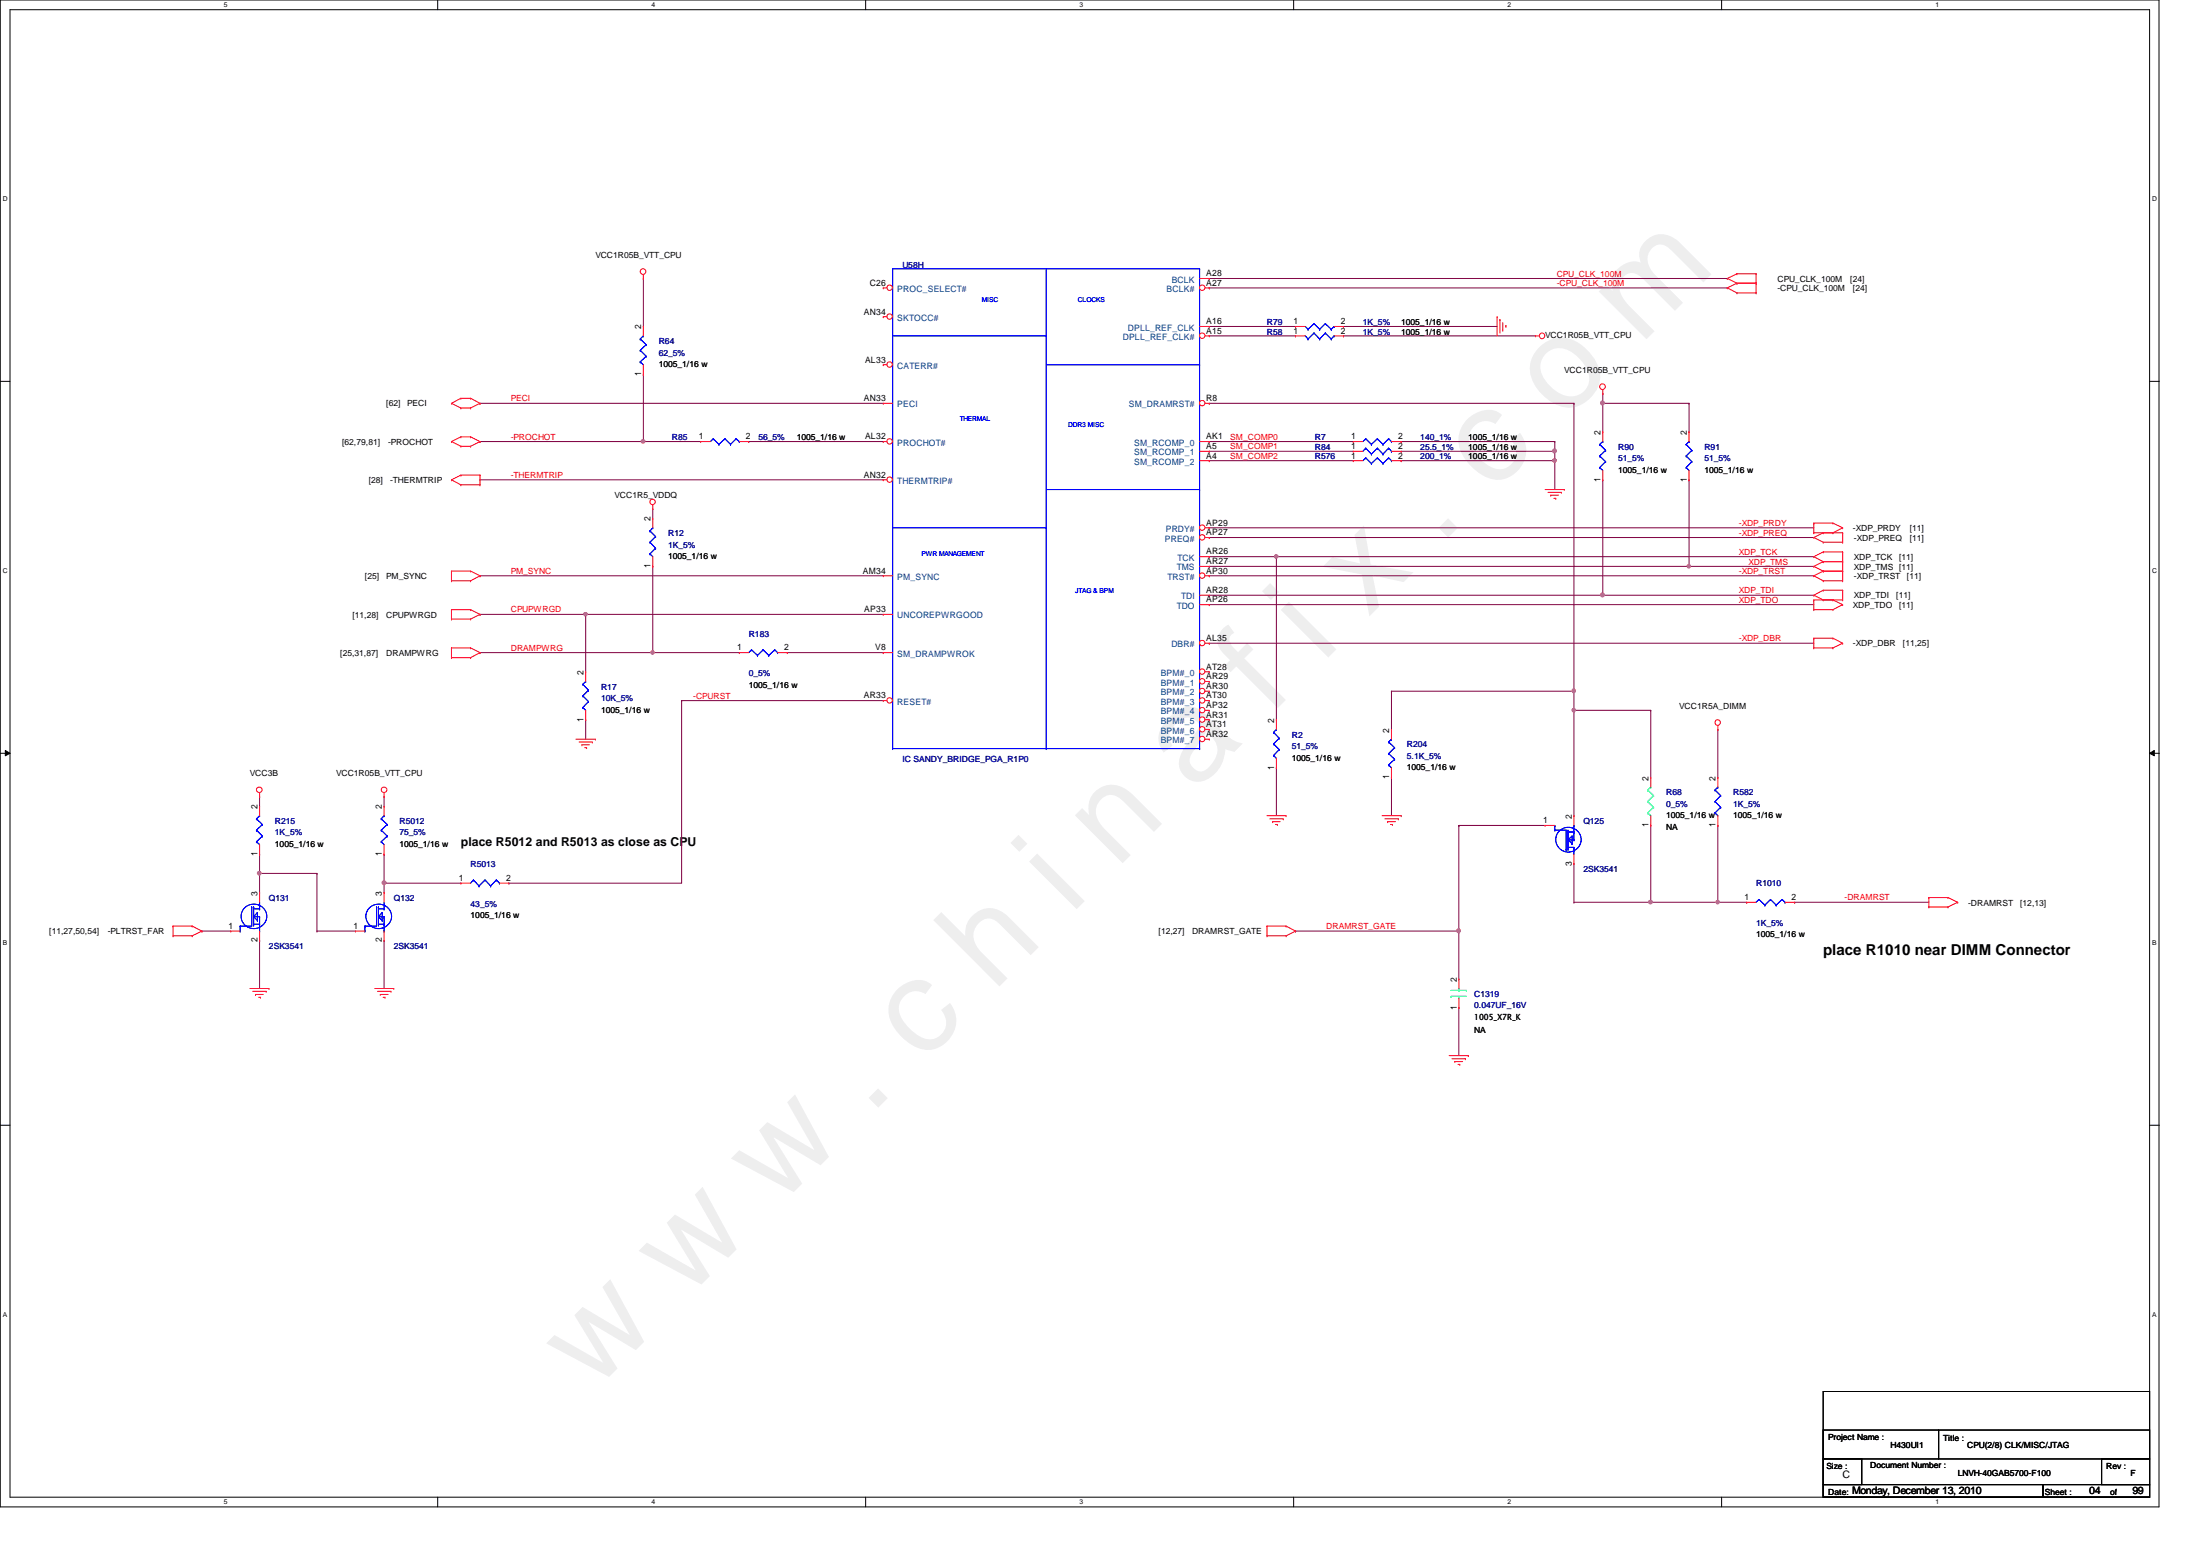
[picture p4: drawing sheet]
<svg xmlns="http://www.w3.org/2000/svg" width="297mm" height="210mm" viewBox="0 0 297 210" stroke-linecap="round" stroke-linejoin="round" font-family="sans-serif">
<path d="M0 0h291.5v203.4h-291.5zM1.4 1.3h288.8v200.8h-288.8z" fill="none" stroke="#000" stroke-width=".14"/>
<g fill="#fff">
<path d="M30.2 .2h.5v1h-.5z"/>
<path d="M30.2 202.3h.5v1h-.5z"/>
</g>
<path d="M59.1 0v1.3M59.1 202.1v1.3" fill="none" stroke="#000" stroke-width=".14"/>
<g fill="#fff">
<path d="M88 .2h.5v1h-.5z"/>
<path d="M88 202.3h.5v1h-.5z"/>
</g>
<path d="M116.9 0v1.3M116.9 202.1v1.3" fill="none" stroke="#000" stroke-width=".14"/>
<g fill="#fff">
<path d="M145.8 .2h.5v1h-.5z"/>
<path d="M145.8 202.3h.5v1h-.5z"/>
</g>
<path d="M174.7 0v1.3M174.7 202.1v1.3" fill="none" stroke="#000" stroke-width=".14"/>
<g fill="#fff">
<path d="M203.5 .2h.5v1h-.5z"/>
<path d="M203.5 202.3h.5v1h-.5z"/>
</g>
<path d="M232.4 0v1.3M232.4 202.1v1.3" fill="none" stroke="#000" stroke-width=".14"/>
<g fill="#fff">
<path d="M261.3 .2h.5v1h-.5z"/>
<path d="M261.3 202.3h.5v1h-.5z"/>
<path d="M.4 26.4h.6v1h-.6z"/>
<path d="M290.6 26.4h.6v1h-.6z"/>
<path d="M.4 76.5h.6v1.1h-.6z"/>
<path d="M290.6 76.5h.6v1.1h-.6z"/>
</g>
<path d="M0 51.5h1.4M290.2 51.5h1.3" fill="none" stroke="#000" stroke-width=".14"/>
<g fill="#fff">
<path d="M.4 126.7h.6v1.1h-.6z"/>
<path d="M290.6 126.7h.6v1.1h-.6z"/>
</g>
<path d="M0 101.7h1.4M.7 101.3l.7 .4-.7 .3zM290.2 101.7l.7-.4v.7zM290.2 101.7h1.3" fill="none" stroke="#000" stroke-width=".14"/>
<path d="M.7 101.3l.7 .4-.7 .3zM290.2 101.7l.7-.4v.7z" fill="#000"/>
<g fill="#fff">
<path d="M.4 177h.5v1h-.5z"/>
<path d="M290.6 177h.5v1h-.5z"/>
</g>
<path d="M0 151.9h1.4M290.2 151.9h1.3" fill="none" stroke="#000" stroke-width=".14"/>
<g fill="none" stroke="#800040" stroke-width=".14">
<path d="M163.3 37.6h69.9M163.3 38.9h69.9M64.8 54.4h.1M64.8 59.6h.1M64.8 54.4h54.4M64.8 59.6h22.1M163.3 54.4h49.2v38.9M64.8 77.7h.1M64.8 64.8h.1M64.8 77.7h54.4M64.8 64.8h54.4M163.3 71.2h81.6"/>
<path d="M163.3 72.6h81.6M163.3 76.5h81.6M163.3 77.7h81.6M172.3 75.1h72.6M64.8 88.1h.1M64.8 82.9h.1M64.8 82.9h54.4M64.8 88.1h23.3M163.3 80.3h81.6M163.3 81.6h81.6M163.3 86.8h81.6M51.9 119.2h.1"/>
<path d="M51.9 119.2v1.3M51.9 127h.1M51.9 127v6.4"/>
</g>
<circle cx="51.9" cy="119.2" r=".26" fill="#f0f"/>
<circle cx="51.9" cy="119.2" r=".26" fill="none" stroke="#f0f" stroke-width=".14"/>
<g fill="none" stroke="#800040" stroke-width=".14">
<path d="M35 117.9h.1M35 107.5h.1M35 107.5v1.3M35 117.9v2.6M35 117.9h7.8M42.8 117.9h.1M42.8 117.9v7.8M51.9 107.5h.1M51.9 119.2h.1M51.9 115.3h.1M51.9 107.5v1.3M51.9 115.3v3.9"/>
<path d="M51.9 119.2h10.3M35 127h.1M35 127v6.4M42.8 125.7h.1M42.8 125.7h5.2"/>
</g>
<circle cx="35" cy="117.9" r=".25" fill="#f0f"/>
<circle cx="35" cy="117.9" r=".25" fill="none" stroke="#f0f" stroke-width=".14"/>
<path d="M35 115.3h.1M35 115.3v2.6M27.3 125.7h.1M27.3 125.7h3.9M242.3 121.8h.1M242.3 121.8h18.1" fill="none" stroke="#800040" stroke-width=".14"/>
<g fill="none" stroke="#f00" stroke-width=".14">
<path d="M61 54.4h.1M61 59.6h.1M61 54.4l1.2 .7M61 59.6l1.2 .6M62.2 53.8h.1M62.2 55.1h.1M62.2 59h.1M62.2 53.8h1.3M62.2 53.8l-1.2 .6M62.2 55.1h1.3M62.2 59h1.3M62.2 59l-1.2 .6"/>
<path d="M63.5 53.8h.1M63.5 55.1h.1M63.5 59h.1M63.5 53.8l1.3 .6M63.5 59l1.3 .6M64.8 54.4h.1M64.8 59.6h.1M64.8 54.4l-1.3 .7M64.8 59.6l-1.3 .6M61 77.1h.1M61 78.4h.1M61 64.8h.1"/>
<path d="M61 77.1h2.5M61 78.4h2.5M61 77.1v1.3M61 64.8l1.2 .6M62.2 60.2h.1M62.2 64.1h.1M62.2 65.4h.1M62.2 60.2h1.3M62.2 64.1l-1.2 .7M62.2 64.1h2.6M62.2 65.4h2.6M63.5 77.1h.1"/>
<path d="M63.5 78.4h.1M63.5 60.2h.1M63.5 77.1l1.3 .6M64.8 77.7h.1M64.8 64.1h.1M64.8 65.4h.1M64.8 77.7l-1.3 .7M64.8 64.1v1.3M244.9 70.6h.1M244.9 71.9h.1M244.9 72.6h.1M244.9 75.1h.1"/>
<path d="M244.9 76.5h.1M244.9 77.7h.1M244.9 70.6h2.6M244.9 70.6v1.3M244.9 71.9h3.9M244.9 72.6l1.3 .6M244.9 75.1l1.3 .7M244.9 76.5l1.3 .6M244.9 77.7l1.3 .7M246.2 71.9h.1M246.2 73.2h.1M246.2 74.5h.1"/>
<path d="M246.2 75.8h.1M246.2 77.1h.1M246.2 78.4h.1M246.2 79.7h.1M246.2 71.9l-1.3 .7M246.2 73.2h2.6M246.2 74.5l-1.3 .6M246.2 74.5h2.6M246.2 75.8h2.6M246.2 75.8l-1.3 .7M246.2 77.1h2.6M246.2 77.1l-1.3 .6"/>
<path d="M246.2 78.4h2.6M246.2 79.7l-1.3 .6M246.2 79.7h2.6M247.5 70.6h.1M247.5 71.9h.1M247.5 70.6l1.3 .6M248.8 71.2h.1M248.8 71.9h.1M248.8 73.2h.1M248.8 74.5h.1M248.8 75.8h.1M248.8 77.1h.1"/>
<path d="M248.8 78.4h.1M248.8 79.7h.1M248.8 71.2l-1.3 .7M248.8 71.9v1.3M248.8 74.5v3.9M248.8 79.7v1.3M61 87.5h.1M61 88.8h.1M61 82.3h.1M61 83.6h.1M61 82.3h2.5M61 87.5h2.5"/>
<path d="M61 82.3v1.3M61 87.5v1.3M61 88.8h2.5M61 83.6h2.5M63.5 87.5h.1M63.5 88.8h.1M63.5 82.3h.1M63.5 83.6h.1M63.5 87.5l1.3 .6M63.5 82.3l1.3 .6M64.8 88.1h.1M64.8 82.9h.1"/>
<path d="M64.8 88.1l-1.3 .7M64.8 82.9l-1.3 .7M244.9 80.3h.1M244.9 81h.1M244.9 82.3h.1M244.9 86.1h.1M244.9 87.5h.1M244.9 81v1.3M244.9 86.1v1.4M244.9 81h3.9M244.9 80.3l1.3 .7M244.9 82.3h2.6"/>
<path d="M244.9 87.5h2.6M244.9 86.1h2.6M246.2 81h.1M247.5 81h.1M247.5 82.3h.1M247.5 86.1h.1M247.5 87.5h.1M247.5 81l1.3 .6M247.5 86.1l1.3 .7M248.8 81h.1M248.8 81.6h.1M248.8 86.8h.1"/>
<path d="M248.8 81.6l-1.3 .7M248.8 86.8l-1.3 .7M35 107.5h.1M35 115.3h.1M35 108.8h.1M35 107v.5M35 108.8v1.3M35 114v1.3M51.9 107.5h.1M51.9 115.3h.1M51.9 108.8h.1M51.9 107v.5"/>
<path d="M51.9 108.8v1.3M51.9 114v1.3M62.2 119.2h.1M62.2 119.2h1.3M67.4 119.2h1.3M23.4 125h.1M23.4 126.3h.1M23.4 125h2.5M23.4 125v1.3M23.4 126.3h2.5M25.9 125h.1M25.9 126.3h.1"/>
<path d="M25.9 125l1.4 .7M27.3 125.7h.1M27.3 125.7l-1.4 .6M31.2 125.7h.1M31.2 125.7h1.2M33.7 133.4h2.6M34.1 133.8h1.8M34.5 134.2h.1M34.5 134.2h1.1M34.9 134.6h.3M35 120.5h.1M35 127h.1"/>
<path d="M35 120.5v1.3M35 125.7v1.3M35.2 134.6h.1M35.9 133.8h.1M36.3 133.4h.1M48 125.7h.1M48 125.7h1.3M50.6 133.4h2.6M51 133.8h1.8M51.3 134.2h.1M51.3 134.2h1.1M51.7 134.6h.3"/>
<path d="M51.9 120.5h.1M51.9 127h.1M51.9 120.5v1.3M51.9 125.7v1.3M52 134.6h.1M52.8 133.8h.1M53.2 133.4h.1M241 121.8h1.3M242.3 121.8h.1M260.4 121.2h.1M260.4 122.4h.1M260.4 121.2h2.6"/>
<path d="M260.4 121.2v1.2M260.4 122.4h2.6M263 121.2h.1M263 122.4h.1M263 121.2l1.3 .6M264.3 121.8h.1M264.3 121.8l-1.3 .6"/>
<circle cx="35" cy="106.6" r=".37"/>
<circle cx="51.9" cy="106.6" r=".37"/>
</g>
<path d="M246.2 196.9h5.2v3.5h-5.2zM246.2 193h15.5v3.9h-15.5zM246.2 187.8h44v14.3h-44zM261.7 193h28.5v3.9h-28.5zM283.8 196.9h6.4v3.5h-6.4zM246.2 200.4h29.6v1.7h-29.6zM275.8 200.4h14.4v1.7h-14.4z" fill="none" stroke="#000" stroke-width=".14"/>
<g fill="none" stroke="#00f" stroke-width=".14">
<path d="M120.5 36.3h41.5v64.7h-41.5zM141.3 36.3v64.7M34.6 113.6h.1M34.6 112.1h.1M34.6 110.5h.1M34.6 113.6l.4 .4M34.6 112.1l.8 .8M34.6 110.5l.8 .8M35 110.1h.1M35 110.1l-.4 .4M35.4 112.9h.1M35.4 111.3h.1"/>
<path d="M35.4 112.9l-.8 .7M35.4 111.3l-.8 .8M51.5 113.6h.1M51.5 112.1h.1M51.5 110.5h.1M51.5 113.6l.4 .4M51.5 112.1l.8 .8M51.5 110.5l.8 .8M51.9 110.1h.1M51.9 110.1l-.4 .4M52.3 112.9h.1M52.3 111.3h.1"/>
<path d="M52.3 112.9l-.8 .7M52.3 111.3l-.8 .8M63.9 118.8h.1M63.9 118.8l-.4 .4M63.9 118.8l.8 .8M64.7 119.6h.1M65.5 118.8h.1M65.5 118.8l-.8 .8M65.5 118.8l.7 .8M66.2 119.6h.1M67 118.8h.1M67 118.8l-.8 .8"/>
<path d="M67 118.8l.4 .4M67.4 119.2h.1M32.4 125h.1M32.4 125.7h.1M32.4 125v.7M33.1 122.5a1.68 1.68 0 0 1 2.5 .1 1.68 1.68 0 0 1-.4 2.5 1.68 1.68 0 0 1-2.2-.4 1.68 1.68 0 0 1 .1-2.2zM34 122.4h.1M34 122.4v2.6h-1.6M34.2 122.4h.1M34.2 122.4v2.6M34.2 124.8h.8M34.2 123.7h.8"/>
<path d="M34.2 122.7h.8M34.2 123.7l.6 .5M34.8 123.2h.1M34.8 124.2h.1M34.8 123.2l-.6 .5M34.8 123.2v1M35 124.8h.1M35 123.7h.1M35 122.7h.1M35 125.7h.1M35 121.8v.9M35 123.7v2"/>
<path d="M49.3 125h.1M49.3 125.7h.1M49.3 125v.7M49.9 122.5a1.68 1.68 0 0 1 2.5 .1 1.68 1.68 0 0 1-.4 2.5 1.68 1.68 0 0 1-2.2-.4 1.68 1.68 0 0 1 .1-2.2zM50.8 122.4h.1M50.8 122.4v2.6h-1.5M51.1 122.4h.1M51.1 124.8h.8M51.1 123.7h.8M51.1 122.7h.8M51.1 122.4v2.6M51.1 123.7l.5 .5"/>
<path d="M51.6 123.2h.1M51.6 124.2h.1M51.6 123.2l-.5 .5M51.6 123.2v1M51.9 124.8h.1M51.9 123.7h.1M51.9 122.7h.1M51.9 125.7h.1M51.9 121.8v.9M51.9 123.7v2M237.5 121.4h.1M237.5 121.4l-.4 .4"/>
<path d="M237.5 121.4l.8 .8M238.3 122.2h.1M239.1 121.4h.1M239.1 121.4l-.8 .8M239.1 121.4l.7 .8M239.8 122.2h.1M240.6 121.4h.1M240.6 121.4l-.8 .8M240.6 121.4l.4 .4M241 121.8h.1"/>
</g>
<circle cx="51.9" cy="119.2" r=".26" fill="#f0f"/>
<circle cx="51.9" cy="119.2" r=".26" fill="none" stroke="#f0f" stroke-width=".14"/>
<circle cx="35" cy="117.9" r=".25" fill="#f0f"/>
<circle cx="35" cy="117.9" r=".25" fill="none" stroke="#f0f" stroke-width=".14"/>
<text font-size="17.6" fill="#f0f" x="80.1" y="188" transform="rotate(-45 80.1 188)">w w w . c h i n a f i x . c o m</text>
<text font-size="2" x="246.2" y="128.9">place R1010 near DIMM Connector</text>
<text font-size="1.7" x="62.2" y="114.3">place R5012 and R5013 as close as CPU</text>
<g font-size="1.4">
<text x="248.8" y="199.5">C</text>
<text x="250.1" y="201.7">Monday, December 13, 2010</text>
<text x="282.1" y="201.7">04</text>
<text x="287.9" y="201.7">99</text>
</g>
<g font-size="1.2">
<text x="117.4" y="38.6">C26</text>
<text x="162.9" y="38.6">A27</text>
<text x="162.9" y="37.3">A28</text>
<text x="86.6" y="44.4" transform="rotate(-90 86.6 44.4)">2</text>
<text x="116.6" y="42.5">AN34</text>
<text x="162.9" y="45">A15</text>
<text x="162.9" y="43.8">A16</text>
<text x="174.7" y="45">1</text>
<text x="174.7" y="43.8">1</text>
<text x="181" y="45">2</text>
<text x="181" y="43.8">2</text>
<text x="86.6" y="50.8" transform="rotate(-90 86.6 50.8)">1</text>
<text x="116.8" y="48.9">AL33</text>
<text x="94.4" y="59.3">1</text>
<text x="100.7" y="59.3">2</text>
<text x="116.6" y="54.1">AN33</text>
<text x="116.8" y="59.3">AL32</text>
<text x="162.9" y="54.1">R8</text>
<text x="162.9" y="59.3">AK1</text>
<text x="182.5" y="59.3">1</text>
<text x="188.8" y="59.3">2</text>
<text x="216.1" y="58.7" transform="rotate(-90 216.1 58.7)">2</text>
<text x="227.8" y="58.7" transform="rotate(-90 227.8 58.7)">2</text>
<text x="116.6" y="64.5">AN32</text>
<text x="162.9" y="60.6">A5</text>
<text x="162.9" y="61.9">A4</text>
<text x="182.5" y="60.6">1</text>
<text x="182.5" y="61.9">1</text>
<text x="188.8" y="60.6">2</text>
<text x="188.8" y="61.9">2</text>
<text x="216.1" y="65" transform="rotate(-90 216.1 65)">1</text>
<text x="227.8" y="65" transform="rotate(-90 227.8 65)">1</text>
<text x="87.8" y="70.4" transform="rotate(-90 87.8 70.4)">2</text>
<text x="162.9" y="71">AP29</text>
<text x="87.8" y="76.7" transform="rotate(-90 87.8 76.7)">1</text>
<text x="116.5" y="77.4">AM34</text>
<text x="162.9" y="72.3">AP27</text>
<text x="162.9" y="74.8">AR26</text>
<text x="162.9" y="76.2">AR27</text>
<text x="162.9" y="77.4">AP30</text>
<text x="116.7" y="82.6">AP33</text>
<text x="162.9" y="80.1">AR28</text>
<text x="162.9" y="81.3">AP26</text>
<text x="99.5" y="87.8">1</text>
<text x="105.9" y="87.8">2</text>
<text x="118.1" y="87.8">V8</text>
<text x="162.9" y="86.5">AL35</text>
<text x="78.8" y="91.1" transform="rotate(-90 78.8 91.1)">2</text>
<text x="116.6" y="94.3">AR33</text>
<text x="162.9" y="90.4">AT28</text>
<text x="162.9" y="91.7">AR29</text>
<text x="162.9" y="93">AR30</text>
<text x="162.9" y="94.3">AT30</text>
<text x="162.9" y="95.6">AP32</text>
<text x="78.8" y="97.4" transform="rotate(-90 78.8 97.4)">1</text>
<text x="162.9" y="96.9">AR31</text>
<text x="162.9" y="98.2">AT31</text>
<text x="162.9" y="99.5">AR32</text>
<text x="172" y="97.6" transform="rotate(-90 172 97.6)">2</text>
<text x="187.6" y="98.9" transform="rotate(-90 187.6 98.9)">2</text>
<text x="172" y="103.9" transform="rotate(-90 172 103.9)">1</text>
<text x="187.6" y="105.2" transform="rotate(-90 187.6 105.2)">1</text>
<text x="222.6" y="105.4" transform="rotate(-90 222.6 105.4)">2</text>
<text x="231.6" y="105.4" transform="rotate(-90 231.6 105.4)">2</text>
<text x="34.8" y="109.2" transform="rotate(-90 34.8 109.2)">2</text>
<text x="51.6" y="109.2" transform="rotate(-90 51.6 109.2)">2</text>
<text x="208.4" y="111.1">1</text>
<text x="212.2" y="110.5" transform="rotate(-90 212.2 110.5)">2</text>
<text x="222.6" y="111.6" transform="rotate(-90 222.6 111.6)">1</text>
<text x="231.6" y="111.6" transform="rotate(-90 231.6 111.6)">1</text>
<text x="34.8" y="115.5" transform="rotate(-90 34.8 115.5)">1</text>
<text x="51.6" y="115.5" transform="rotate(-90 51.6 115.5)">1</text>
<text x="62" y="118.9">1</text>
<text x="68.3" y="118.9">2</text>
<text x="212.2" y="116.8" transform="rotate(-90 212.2 116.8)">3</text>
<text x="30.9" y="125.4">1</text>
<text x="34.8" y="120.9" transform="rotate(-90 34.8 120.9)">3</text>
<text x="47.7" y="125.4">1</text>
<text x="51.6" y="120.9" transform="rotate(-90 51.6 120.9)">3</text>
<text x="235.5" y="121.5">1</text>
<text x="241.9" y="121.5">2</text>
<text x="34.8" y="127.2" transform="rotate(-90 34.8 127.2)">2</text>
<text x="51.6" y="127.2" transform="rotate(-90 51.6 127.2)">2</text>
<text x="196.7" y="136.3" transform="rotate(-90 196.7 136.3)">1</text>
<text x="196.7" y="132.5" transform="rotate(-90 196.7 132.5)">2</text>
</g>
<g font-size="1.2" fill="#004080">
<text x="121.2" y="39.4">PROC_SELECT#</text>
<text x="157.5" y="39.4">BCLK#</text>
<text x="158.2" y="38.1">BCLK</text>
<text x="121.2" y="43.3">SKTOCC#</text>
<text x="151.6" y="45.9">DPLL_REF_CLK#</text>
<text x="152.3" y="44.6">DPLL_REF_CLK</text>
<text x="121.2" y="49.8">CATERR#</text>
<text x="121.2" y="55">PECI</text>
<text x="152.4" y="55">SM_DRAMRST#</text>
<text x="121.2" y="60.2">PROCHOT#</text>
<text x="121.2" y="65.3">THERMTRIP#</text>
<text x="153.1" y="61.5">SM_RCOMP_1</text>
<text x="153.1" y="62.7">SM_RCOMP_2</text>
<text x="153.1" y="60.2">SM_RCOMP_0</text>
<text x="157.4" y="71.8">PRDY#</text>
<text x="157.3" y="73.1">PREQ#</text>
<text x="158.9" y="77">TMS</text>
<text x="159" y="75.7">TCK</text>
<text x="121.2" y="78.3">PM_SYNC</text>
<text x="121.2" y="83.5">UNCOREPWRGOOD</text>
<text x="157.6" y="78.3">TRST#</text>
<text x="158.9" y="82.2">TDO</text>
<text x="159.5" y="80.9">TDI</text>
<text x="121.2" y="88.6">SM_DRAMPWROK</text>
<text x="158.2" y="87.4">DBR#</text>
<text x="121.2" y="95.1">RESET#</text>
<text x="156.7" y="91.2">BPM#_0</text>
<text x="156.7" y="92.5">BPM#_1</text>
<text x="156.7" y="93.9">BPM#_2</text>
<text x="156.7" y="95.1">BPM#_3</text>
<text x="156.7" y="96.4">BPM#_4</text>
<text x="156.7" y="97.7">BPM#_5</text>
<text x="156.7" y="99">BPM#_6</text>
<text x="156.7" y="100.3">BPM#_7</text>
</g>
<g font-size="1.1">
<text x="80.4" y="34.8">VCC1R05B_VTT_CPU</text>
<text x="240" y="38.1">CPU_CLK_100M</text>
<text x="240" y="39.3">-CPU_CLK_100M</text>
<text x="249.8" y="38.1">[24]</text>
<text x="250.2" y="39.3">[24]</text>
<text x="189.2" y="45.2">1005_1/16 w</text>
<text x="189.2" y="43.9">1005_1/16 w</text>
<text x="208.6" y="45.7">VCC1R05B_VTT_CPU</text>
<text x="88.9" y="49.6">1005_1/16 w</text>
<text x="211.2" y="50.3">VCC1R05B_VTT_CPU</text>
<text x="52.2" y="54.9">[62]</text>
<text x="55" y="54.9">PECI</text>
<text x="107.6" y="59.4">1005_1/16 w</text>
<text x="198.2" y="59.4">1005_1/16 w</text>
<text x="46.2" y="60.1">[62,79,81]</text>
<text x="49.8" y="65.2">[28]</text>
<text x="52.4" y="60.1">-PROCHOT</text>
<text x="52.7" y="65.2">-THERMTRIP</text>
<text x="198.2" y="60.7">1005_1/16 w</text>
<text x="198.2" y="62">1005_1/16 w</text>
<text x="218.5" y="63.8">1005_1/16 w</text>
<text x="230.1" y="63.8">1005_1/16 w</text>
<text x="83" y="67.2">VCC1R5_VDDQ</text>
<text x="250.2" y="71.7">-XDP_PRDY</text>
<text x="257.8" y="71.7">[11]</text>
<text x="90.2" y="75.5">1005_1/16 w</text>
<text x="250.3" y="73">-XDP_PREQ</text>
<text x="250.3" y="75.6">XDP_TCK</text>
<text x="250.3" y="76.9">XDP_TMS [11]</text>
<text x="256.4" y="75.6">[11]</text>
<text x="257.8" y="73">[11]</text>
<text x="47.6" y="83.4">[11,28]</text>
<text x="49.3" y="78.2">[25]</text>
<text x="52.2" y="78.2">PM_SYNC</text>
<text x="52.2" y="83.4">CPUPWRGD</text>
<text x="250.2" y="82.1">XDP_TDO</text>
<text x="250.3" y="78.2">-XDP_TRST</text>
<text x="250.3" y="80.8">XDP_TDI</text>
<text x="256" y="80.8">[11]</text>
<text x="256.4" y="82.1">[11]</text>
<text x="257.5" y="78.2">[11]</text>
<text x="45.9" y="88.6">[25,31,87]</text>
<text x="52.2" y="88.6">DRAMPWRG</text>
<text x="250.2" y="87.2">-XDP_DBR</text>
<text x="256.9" y="87.2">[11,25]</text>
<text x="101.1" y="92.8">1005_1/16 w</text>
<text x="226.7" y="95.7">VCC1R5A_DIMM</text>
<text x="81.1" y="96.2">1005_1/16 w</text>
<text x="33.7" y="104.7">VCC3B</text>
<text x="45.4" y="104.7">VCC1R05B_VTT_CPU</text>
<text x="174.4" y="102.7">1005_1/16 w</text>
<text x="189.9" y="104">1005_1/16 w</text>
<text x="225" y="110.4">1005_1/16 w</text>
<text x="225" y="112">NA</text>
<text x="234" y="110.4">1005_1/16 w</text>
<text x="37.1" y="114.3">1005_1/16 w</text>
<text x="53.9" y="114.3">1005_1/16 w</text>
<text x="63.5" y="123.9">1005_1/16 w</text>
<text x="265.7" y="122.3">-DRAMRST</text>
<text x="272.8" y="122.3">[12,13]</text>
<text x="6.6" y="126.1">[11,27,50,54]</text>
<text x="14.6" y="126.1">-PLTRST_FAR</text>
<text x="156.4" y="126.1">[12,27]</text>
<text x="160.9" y="126.1">DRAMRST_GATE</text>
<text x="237.1" y="126.5">1005_1/16 w</text>
<text x="199" y="137.8">1005_X7R_K</text>
<text x="199" y="139.4">NA</text>
<text x="246.8" y="194.4">Project Name :</text>
<text x="255.3" y="195.4">H430UI1</text>
<text x="262.4" y="194.5">Title :</text>
<text x="265.6" y="195.4">CPU(2/8) CLK/MISC/JTAG</text>
<text x="246.6" y="198.3">Size :</text>
<text x="246.8" y="201.8">Date:</text>
<text x="252.5" y="198.2">Document Number :</text>
<text x="264.3" y="199.3">LNVH-40GAB5700-F100</text>
<text x="276.1" y="201.8">Sheet :</text>
<text x="284.4" y="198.3">Rev :</text>
<text x="284.9" y="201.8">of</text>
<text x="287.7" y="199.3">F</text>
</g>
<g font-size="1.1" fill="#000080">
<text x="121.8" y="36.1">U58H</text>
<text x="88.9" y="46.4">R64</text>
<text x="171.1" y="45.2">R58</text>
<text x="171.1" y="43.9">R79</text>
<text x="184" y="45.2">1K_5%</text>
<text x="184" y="43.9">1K_5%</text>
<text x="88.9" y="48">62_5%</text>
<text x="90.7" y="59.4">R85</text>
<text x="102.4" y="59.4">56_5%</text>
<text x="177.5" y="59.4">R7</text>
<text x="191.8" y="59.4">140_1%</text>
<text x="177.5" y="60.7">R84</text>
<text x="177.5" y="62">R576</text>
<text x="191.8" y="60.7">25.5_1%</text>
<text x="191.8" y="62">200_1%</text>
<text x="218.5" y="60.7">R90</text>
<text x="218.5" y="62.3">51_5%</text>
<text x="230.1" y="60.7">R91</text>
<text x="230.1" y="62.3">51_5%</text>
<text x="90.2" y="72.3">R12</text>
<text x="90.2" y="73.9">1K_5%</text>
<text x="101.1" y="86">R183</text>
<text x="81.1" y="93.1">R17</text>
<text x="81.1" y="94.7">10K_5%</text>
<text x="101.1" y="91.3">0_5%</text>
<text x="174.4" y="99.6">R2</text>
<text x="174.4" y="101.1">51_5%</text>
<text x="189.9" y="100.9">R204</text>
<text x="121.8" y="102.8">IC SANDY_BRIDGE_PGA_R1P0</text>
<text x="189.9" y="102.4">5.1K_5%</text>
<text x="225" y="107.4">R68</text>
<text x="234" y="107.4">R582</text>
<text x="37.1" y="111.2">R215</text>
<text x="37.1" y="112.8">1K_5%</text>
<text x="53.9" y="111.2">R5012</text>
<text x="53.9" y="112.8">75_5%</text>
<text x="213.8" y="111.2">Q125</text>
<text x="225" y="108.9">0_5%</text>
<text x="234" y="108.9">1K_5%</text>
<text x="63.5" y="117.1">R5013</text>
<text x="213.8" y="117.7">2SK3541</text>
<text x="237.1" y="119.6">R1010</text>
<text x="36.3" y="121.6">Q131</text>
<text x="53.2" y="121.6">Q132</text>
<text x="63.5" y="122.4">43_5%</text>
<text x="237.1" y="125">1K_5%</text>
<text x="36.3" y="128.1">2SK3541</text>
<text x="53.2" y="128.1">2SK3541</text>
<text x="199" y="134.5">C1319</text>
<text x="199" y="136.1">0.047UF_16V</text>
</g>
<g font-size="1.1" fill="#f00">
<text x="210.2" y="37.3">CPU_CLK_100M</text>
<text x="210.2" y="38.6">-CPU_CLK_100M</text>
<text x="69" y="54.2">PECI</text>
<text x="69" y="59.4">-PROCHOT</text>
<text x="166.1" y="59.4">SM_COMP0</text>
<text x="69" y="64.5">-THERMTRIP</text>
<text x="166.1" y="60.7">SM_COMP1</text>
<text x="166.1" y="61.9">SM_COMP2</text>
<text x="234.8" y="71">-XDP_PRDY</text>
<text x="69" y="77.5">PM_SYNC</text>
<text x="234.8" y="72.3">-XDP_PREQ</text>
<text x="234.8" y="74.9">XDP_TCK</text>
<text x="234.8" y="77.5">-XDP_TRST</text>
<text x="236.1" y="76.2">XDP_TMS</text>
<text x="69" y="82.7">CPUPWRGD</text>
<text x="234.8" y="80.1">XDP_TDI</text>
<text x="234.8" y="81.4">XDP_TDO</text>
<text x="69" y="87.8">DRAMPWRG</text>
<text x="234.8" y="86.6">-XDP_DBR</text>
<text x="93.6" y="94.3">-CPURST</text>
<text x="179.1" y="125.4">DRAMRST_GATE</text>
<text x="249" y="121.5">-DRAMRST</text>
</g>
<g font-size=".9">
<text x="30.2" y="1">5</text>
<text x="88" y="1">4</text>
<text x="145.8" y="1">3</text>
<text x="203.5" y="1">2</text>
<text x="261.3" y="1">1</text>
<text x=".4" y="27.2">D</text>
<text x="290.6" y="27.2">D</text>
<text x=".4" y="77.3">C</text>
<text x="290.6" y="77.3">C</text>
<text x=".4" y="127.6">B</text>
<text x="290.6" y="127.6">B</text>
<text x=".4" y="177.8">A</text>
<text x="290.6" y="177.8">A</text>
<text x="30.2" y="203.1">5</text>
<text x="88" y="203.1">4</text>
<text x="145.8" y="203.1">3</text>
<text x="203.5" y="203.1">2</text>
<text x="261.3" y="203.1">1</text>
</g>
<g font-size=".9" fill="#00f">
<text x="132.6" y="40.7">MISC</text>
<text x="145.5" y="40.7">CLOCKS</text>
<text x="129.6" y="56.8">THERMAL</text>
<text x="144.2" y="57.6">DDR3 MISC</text>
<text x="124.4" y="75.1">PWR MANAGEMENT</text>
<text x="145.2" y="80.1">JTAG &amp; BPM</text>
</g>
</svg>
